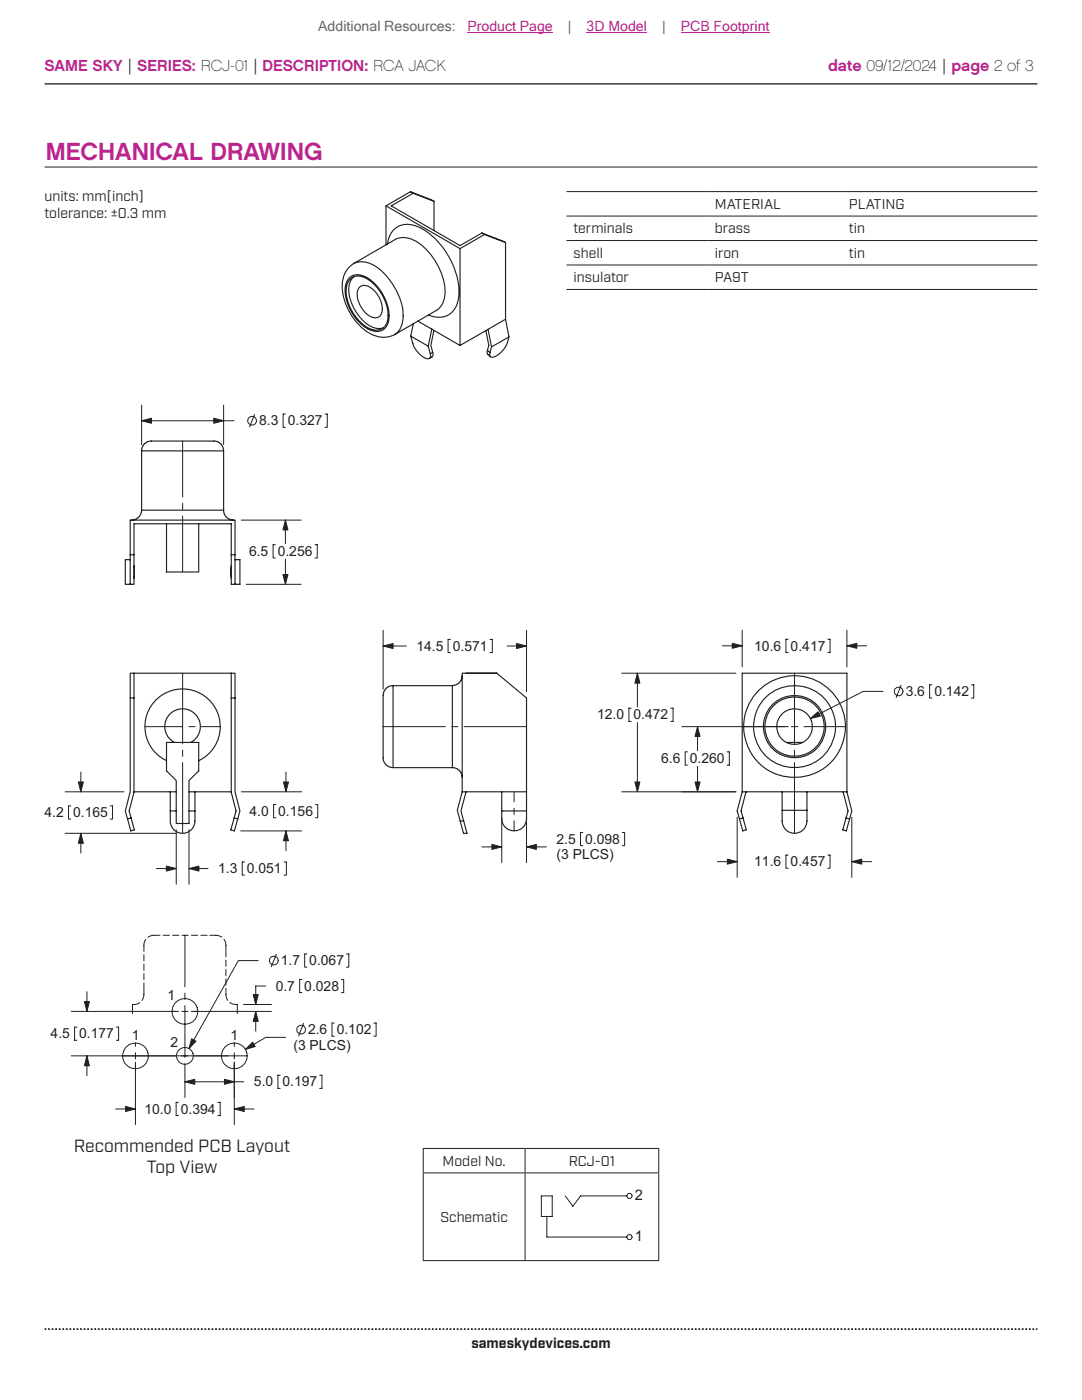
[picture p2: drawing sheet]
<svg xmlns="http://www.w3.org/2000/svg" width="216mm" height="279mm" viewBox="0 0 216 279" stroke-linecap="round" stroke-linejoin="round" font-family="sans-serif">
<path d="M8.9 16.7h198.1" fill="none" stroke="#231f20" stroke-width=".26"/>
<path d="M8.9 265.3h198.1" fill="none" stroke="#231f20" stroke-width=".35" stroke-dasharray=".4 .4 .4 .4 .4 .4" stroke-dashoffset=".7" stroke-linecap="butt"/>
<g fill="none" stroke="#231f20" stroke-width=".2">
<path d="M8.9 33.3h198.1M17.3 197.9v3.9M28.7 196.2a7.4 7.4 0 0 1-.2 3.1l-.2 .4M28.7 190.5v1.3M28.7 192.4v1.2M28.7 194.3v1.2M29.1 187.5a3.1 3.1 0 0 0-.4 2.4M31.9 186.7a3.3 3.3 0 0 0-2.3 .3l-.1 .1M32.6 186.7h1.2M34.4 186.7h1.3M36.3 186.7h1.3M36.9 186.7v10.2"/>
<path d="M36.9 198.2v1.2M38.2 186.7h1.2M40.1 186.7h1.2M41.8 186.7h.1a3.2 3.2 0 0 1 2.3 .3h.1M44.7 187.4v.1a3.2 3.2 0 0 1 .4 2.2v1.3M45.1 197.2a3.3 3.3 0 0 0 .3 2.4h.1M45.1 191.6v1.3M45.1 193.5v1.2M45.1 195.4v1.2M51.5 191.7h-3.9l-9.9 17.6M53 196.8h-2v3.7M55.1 190.5l-1 2.4"/>
<path d="M60.3 195.5h-.5v2.6h.5M61.3 190.4h-.5v2.6h.5M68.1 195.5h.5v2.6h-.5M69.1 190.4h.5v2.6h-.5M14.2 201.8h21.4M14.2 210.7h35.1M15.3 205h-.4v2.6h.4M17.3 210.7v4M23.2 205h.5v2.6h-.5M27 212v12.5M27 208.2v.6M27 210.1v1.2"/>
<path d="M27.9 200.1l-.8 .3-.7 .1v1.8M36.3 201.8h1.2M36.9 215.9h11.7M36.9 212.3v6.7M36.9 200.7v10.3M38.2 201.8h16M45.9 200.1l.4 .2 1.1 .2v1.8M46.7 212v12.5M46.7 208.2v.6M46.7 210.1v1.2M48.6 200.5h5.6M51 201.8v4"/>
<path d="M55.9 214.6h-.4v2.6h.4M57 207h-4l-4 2.4M60.6 204.2l-1 2.5M63.8 214.6h.4v2.6h-.4M66.7 204.2h-.5v2.6h.5M74.6 204.2h.4v2.6h-.4M23.1 221.3h3.9M35.6 220h-.5v2.6h.5M43.5 220h.4v2.6h-.4M46.7 221.3h4"/>
<circle cx="54.6" cy="191.7" r=".87"/>
<circle cx="27" cy="210.7" r="2.57"/>
<circle cx="36.9" cy="201.8" r="2.56"/>
<circle cx="36.9" cy="210.7" r="1.68"/>
<circle cx="46.8" cy="210.7" r="2.57"/>
<circle cx="60.1" cy="205.5" r=".87"/>
</g>
<g fill="none" stroke="#231f20" stroke-width=".23">
<path d="M81.9 38.3l-4.9 2.8 14.8 8.5M81.9 38.3l4.7 1.9-4.2-1.6M81.9 38.3l.5 .3M82.4 38.6l-4.3 2.5 13.7 7.9 4.4-2.5M69.6 53.4a3.4 3.4 0 0 1 4.3-.8 12.6 12.6 0 0 1 6.5 10.9 3.6 3.6 0 0 1-4 3.8 8.5 8.5 0 0 1-6.2-4.3 10.1 10.1 0 0 1-1.7-7.5l.4-1.1zM69.7 55.9a2.9 2.9 0 0 1 4 .1 8.5 8.5 0 0 1 3.6 8.1 2.45 2.45 0 0 1-4 1.3 8.9 8.9 0 0 1-4.1-8.4zM69.9 55.3a3.6 3.6 0 0 1 4.3 .8 8.9 8.9 0 0 1 3.3 8.2 2.44 2.44 0 0 1-3.7 1.5 9.2 9.2 0 0 1-4.8-8.9l.2-.7zM70.5 52.6l8.4-4.8a4.3 4.3 0 0 1 4.6 .7 12.9 12.9 0 0 1 5.3 10.4 3.8 3.8 0 0 1-1.7 3l-8.3 4.9M70.6 55.2a3.6 3.6 0 0 0-.9 3.9 9.2 9.2 0 0 0 4.8 6.3l.9 .2 1.1-.2M71.9 57.2a2.6 2.6 0 0 1 3.1 1.2 4.1 4.1 0 0 1 .9 4.6 1.83 1.83 0 0 1-2.6-.3 5.1 5.1 0 0 1-1.9-4.8zM77 41.1v7.8M77.3 48.7a4.1 4.1 0 0 1 6.2-3.4 15.3 15.3 0 0 1 8 13.7 4.1 4.1 0 0 1-4.9 4.2l-1.1-.3"/>
<path d="M86.6 40.2v5.8M91.8 49.6v19.3M96.2 46.5l4.7 1.9M96.2 46.5l.5 .3M96.7 46.8l-4.9 2.8M96.7 46.8l4.2 1.6M100.9 48.4v15.3M82 67.1l.4 1.5a4.6 4.6 0 0 0 3 3h.3a.83 .83 0 0 0 .2-1M82 67.1l3.5 2M82.5 64.6l-.5 2.5M83.4 64.1l8.4 4.8M86.2 65.7l-.7 3.4 .4 1.5"/>
<path d="M86.3 70.3v.8l-.6 .4M86.6 65.9l-.6 3 .3 1.4-.4 .3M97 66l.5 2.9-.2 1M97.3 69.9v.8l.6 .5M97.3 69.9l.5 .5M97.4 65.7l-5.6 3.2M97.4 65.7l.7 3.5M100.9 63.7l.7 3.5-3.5 2-.3 1.2M100.9 63.7l-3.5 2M101.6 67.2a4.7 4.7 0 0 1-3.5 4.1 .68 .68 0 0 1-.3-.9M28.3 90l.1-.7 .3-.6 .5-.4 .7-.3h13l.8 .3 .4 .4 .4 .6 .1 .7M28.3 90v11.8h16.3"/>
<path d="M28.3 90h16.3M44.6 90v11.8M26 110.7h.7M26 111.7h-1v4.9h1.1M26.7 110.7v5.9h-.7v-12.8h20.9v6.9M26.7 112.9v2.5M26.7 110.7v-6.2h19.4v12.1h1.8v-4.9h-1M28.3 101.8l-.2 .7-.4 .7-.7 .5-.7 .1M33.2 104.5v9.7h6.5v-9.7M44.6 101.8l.1 .7 .5 .7 .7 .5 .7 .1M46.1 112.9v2.5M46.1 110.7h.8"/>
<path d="M46.9 110.7v5.9M26.7 139.3h-.7v18.7l-1 3.8 .4 1.6M26.7 134.4h-.7v4.9M26.7 134.4h19.4M26.7 134.4v23.7l-.9 3.7 .3 1.4M46.1 134.4h.8v4.9M46.1 134.4v23.7l1 3.7-.4 1.4M46.1 139.3h.8M46.9 139.3v18.7l1 3.8-.5 1.6M78.4 136.8l-.7 .1-.6 .4-.5 .7-.2 .8v12.7l.3 .8 .5 .5 .5 .3 .7 .1M78.4 136.8h11.9v16.4M78.4 136.8v16.4"/>
<path d="M92.2 134.9l-.1 .7-.5 .7-.7 .4-.6 .1M93 134.4h6.1M99.1 134.4l6 4.9v24.1a2.48 2.48 0 0 1-2.5 2.4 2.48 2.48 0 0 1-2.5-2.4v-1.6M99.1 134.4h-6.9v23.6M26.7 158h8.5M33.2 148.2h6.5v5.6l-2 2v8.5h-2.5v-8.5l-2-2zM33.2 151.8a7.5 7.5 0 0 1-2.6-11.5 7.5 7.5 0 0 1 11.8 .1 7.5 7.5 0 0 1-2.7 11.4M34 158v3.8M37.7 158h8.4M38 148.1l1.2-.8 .5-.9 .3-1-.2-1.4-.5-1.2-.7-.6-1.1-.6-1.3-.1a3.5 3.5 0 0 0-2.9 1.9l-.4 1.3 .2 1.5 .6 1.1 1.1 .9M38.9 158v5.8a2.46 2.46 0 0 1-2.5 2.5 2.46 2.46 0 0 1-2.4-2.5v-2M78.4 153.2h11.9"/>
<path d="M90.3 153.2l.7 .1 .7 .6 .4 .6 .1 .7M92.2 158l-1 3.7 .6 2.1M92.2 158h7.9M93 158l-1 3.8 .5 2M105.1 158h-5v3.8M148.1 158h8M148.1 158v-23.6h20.9v23.6M148.1 158l-1 3.8 .5 1.6M148.8 158l-.9 3.8 .4 1.4M156.1 158h4.9v5.8a2.47 2.47 0 0 1-2.5 2.5 2.47 2.47 0 0 1-2.4-2.5zM156.9 148.2h3.3M161 158h8"/>
<path d="M168.3 158l.9 3.8-.4 1.4M169 158l1 3.8-.5 1.6M26.1 163.2l.7 2.4-.7 .2-.7-2.4M26.1 163.2l-.7 .2M34 161.8h1.2M37.7 161.8h1.2M46.7 163.2l-.6 2.4 .7 .2 .6-2.4M46.7 163.2l.7 .2M91.8 163.8l.7 2.5h.7l-.7-2.5M91.8 163.8h.7M100.1 161.8h5M148.3 163.2l.6 2.4-.7 .2-.6-2.4"/>
<path d="M148.3 163.2l-.7 .2M156.1 161.7h4.9M168.8 163.2l-.6 2.4 .7 .2 .6-2.4M168.8 163.2l.7 .2"/>
<circle cx="158.5" cy="145" r="3.5"/>
<circle cx="158.5" cy="145" r="6.2"/>
<circle cx="158.5" cy="145" r="8.2"/>
<circle cx="158.5" cy="145" r="5.9"/>
<circle cx="158.6" cy="145" r="10.2"/>
</g>
<path d="M50.4 208l.5 .9-1.9 .5z" fill="#231f20"/>
<path d="M50.4 208l.5 .9-1.9 .5z" fill="none" stroke="#231f20" stroke-width=".2"/>
<path d="M51 201.8l.5 2h-1z" fill="#231f20"/>
<path d="M51 201.8l.5 2h-1z" fill="none" stroke="#231f20" stroke-width=".2"/>
<path d="M36.9 215.9l2-.5v1z" fill="#231f20"/>
<path d="M36.9 215.9l2-.5v1z" fill="none" stroke="#231f20" stroke-width=".2"/>
<path d="M44.8 215.4l1.9 .5-1.9 .5z" fill="#231f20"/>
<path d="M44.8 215.4l1.9 .5-1.9 .5z" fill="none" stroke="#231f20" stroke-width=".2"/>
<path d="M25.1 220.8l1.9 .5-1.9 .5z" fill="#231f20"/>
<path d="M25.1 220.8l1.9 .5-1.9 .5z" fill="none" stroke="#231f20" stroke-width=".2"/>
<path d="M46.7 221.3l2-.5v1z" fill="#231f20"/>
<path d="M46.7 221.3l2-.5v1z" fill="none" stroke="#231f20" stroke-width=".2"/>
<path d="M16.8 199.9h1l-.5 1.9z" fill="#231f20"/>
<path d="M16.8 199.9h1l-.5 1.9z" fill="none" stroke="#231f20" stroke-width=".2"/>
<path d="M17.3 210.7l.5 2h-1z" fill="#231f20"/>
<path d="M17.3 210.7l.5 2h-1z" fill="none" stroke="#231f20" stroke-width=".2"/>
<path d="M50.5 198.5h1l-.5 2z" fill="#231f20"/>
<path d="M50.5 198.5h1l-.5 2z" fill="none" stroke="#231f20" stroke-width=".2"/>
<path d="M38.2 207.3l.9 .5-1.4 1.5z" fill="#231f20"/>
<g fill="none" stroke="#231f20" stroke-width=".2">
<path d="M36.4 134.4v14M158.5 134.4v14M13 158h11.7M16.1 154.1v3.9M28.9 145h7.5M36.4 149.7v1.2M36.4 152.2v14.1M37.7 145h1.2M40.2 145h3.8M148.4 145h8.3M157.9 145h1.3M158.5 149.7v1.2"/>
<path d="M158.5 152.2v14.1M160.4 145h8.3M13 166.3h22.2M14.1 160.8h-.4v2.7h.4M16.1 166.3v4M22 160.8h.5v2.7h-.5M38.2 207.3l.9 .5-1.4 1.5z"/>
</g>
<path d="M16.1 166.3l.5 2h-1z" fill="#231f20"/>
<path d="M16.1 166.3l.5 2h-1z" fill="none" stroke="#231f20" stroke-width=".2"/>
<path d="M15.6 156.1h1l-.5 1.9z" fill="#231f20"/>
<g fill="none" stroke="#231f20" stroke-width=".2">
<path d="M36.4 88v11.2M36.4 100.5v1.2M36.4 103v11.2M124.1 134.4h22.7M127.2 134.4v6.7M144.2 128.9h3.9M148.1 125.8v7.3M157.3 127.6h-.5v2.6h.5M165.2 127.6h.4v2.6h-.4M169 128.9h3.9M169 125.8v7.3M176.2 138h-4l-10.5 5.4"/>
<path d="M179.8 136.8l-1 2.4M186 136.7h-.5v2.6h.5M193.8 136.7h.5v2.6h-.5M15.6 156.1h1l-.5 1.9zM76.4 145h12.5M90.1 145h1.3M92.6 145h12.5M102.6 158v2M124.1 158h22.7M126 141.3h-.5v2.7h.5M127.2 144.2v13.8M133.8 141.3h.5v2.7h-.5"/>
<path d="M136.1 145h21.2M137.2 150h-.5v2.7h.5M139.2 145v4.8M139.2 152.9v5.1M145.1 150h.4v2.7h-.4M102.6 161.3v1.3M102.6 163.8v2M143.2 172h3.9M147.1 163.1v12M157.3 170.6h-.5v2.7h.5M165.2 170.6h.4v2.7h-.4M170 163.1v12"/>
<path d="M170 172h3.9"/>
<circle cx="179.3" cy="138" r=".87"/>
</g>
<path d="M170 172l2-.5v1z" fill="#231f20"/>
<path d="M170 172l2-.5v1z" fill="none" stroke="#231f20" stroke-width=".2"/>
<path d="M138.7 156.1h1l-.5 1.9z" fill="#231f20"/>
<path d="M138.7 156.1h1l-.5 1.9z" fill="none" stroke="#231f20" stroke-width=".2"/>
<path d="M146.1 128.4l2 .5-2 .5z" fill="#231f20"/>
<path d="M146.1 128.4l2 .5-2 .5z" fill="none" stroke="#231f20" stroke-width=".2"/>
<path d="M169 128.9l2-.5v1z" fill="#231f20"/>
<path d="M169 128.9l2-.5v1z" fill="none" stroke="#231f20" stroke-width=".2"/>
<path d="M127.2 134.4l.5 1.9h-1z" fill="#231f20"/>
<path d="M127.2 134.4l.5 1.9h-1z" fill="none" stroke="#231f20" stroke-width=".2"/>
<path d="M126.7 156.1h1l-.5 1.9z" fill="#231f20"/>
<path d="M126.7 156.1h1l-.5 1.9z" fill="none" stroke="#231f20" stroke-width=".2"/>
<path d="M139.2 145l.5 2h-1z" fill="#231f20"/>
<path d="M139.2 145l.5 2h-1z" fill="none" stroke="#231f20" stroke-width=".2"/>
<path d="M145.1 171.5l2 .5-2 .5z" fill="#231f20"/>
<path d="M145.1 171.5l2 .5-2 .5z" fill="none" stroke="#231f20" stroke-width=".2"/>
<path d="M161.7 143.4l1.5-1.3 .5 .8z" fill="#231f20"/>
<g fill="none" stroke="#231f20" stroke-width=".2">
<path d="M48.1 158h12.1M57.1 154.1v3.9M161.7 143.4l1.5-1.3 .5 .8zM31.2 173.3h4M35.2 165.6v10.9M37.7 165.6v10.9M37.7 173.3h3.8M48 165.8h12.2M48.8 172h-.5v2.7h.5M55.1 160.6h-.5v2.6h.5M56.7 172h.4v2.7h-.4M57.1 165.8v4"/>
<path d="M62.9 160.6h.5v2.6h-.5"/>
</g>
<path d="M37.7 173.3l2-.5v1z" fill="#231f20"/>
<path d="M37.7 173.3l2-.5v1z" fill="none" stroke="#231f20" stroke-width=".2"/>
<path d="M33.2 172.8l2 .5-2 .5z" fill="#231f20"/>
<path d="M33.2 172.8l2 .5-2 .5z" fill="none" stroke="#231f20" stroke-width=".2"/>
<path d="M56.6 156.1h1l-.5 1.9z" fill="#231f20"/>
<path d="M56.6 156.1h1l-.5 1.9z" fill="none" stroke="#231f20" stroke-width=".2"/>
<path d="M57.1 165.8l.5 2h-1z" fill="#231f20"/>
<g fill="none" stroke="#231f20" stroke-width=".2">
<path d="M28.3 84h18.4M28.3 80.8v7.9M44.6 80.8v7.9M50.8 82.7l-1 2.5M57 82.6h-.5v2.7h.5M64.8 82.6h.5v2.7h-.5M48.1 103.8h12M49.1 116.6h11M55 108.7h-.5v2.7h.5M57 103.8v4.7M57 111.6v5M62.8 108.7h.5v2.7h-.5"/>
<path d="M57.1 165.8l.5 2h-1z"/>
<circle cx="50.3" cy="84" r=".87"/>
</g>
<path d="M28.3 84l1.9-.5v1z" fill="#231f20"/>
<path d="M28.3 84l1.9-.5v1z" fill="none" stroke="#231f20" stroke-width=".2"/>
<path d="M42.7 83.5l1.9 .5-1.9 .5z" fill="#231f20"/>
<path d="M42.7 83.5l1.9 .5-1.9 .5z" fill="none" stroke="#231f20" stroke-width=".2"/>
<path d="M57 103.8l.5 2h-1z" fill="#231f20"/>
<path d="M57 103.8l.5 2h-1z" fill="none" stroke="#231f20" stroke-width=".2"/>
<path d="M56.5 114.7h1l-.5 1.9z" fill="#231f20"/>
<g fill="none" stroke="#231f20" stroke-width=".2">
<path d="M56.5 114.7h1l-.5 1.9zM76.4 125.8v11.7M76.4 128.9h4.7M89.9 127.6h-.5v2.6h.5M97.8 127.6h.4v2.6h-.4M101.2 128.9h3.9M105.1 125.8v12.2M96.2 169h3.9M100.1 163.1v9.1M105.1 169h3.9M105.1 163.1v9.1M116.3 166.1h-.5v2.7h.5"/>
<path d="M124.2 166.1h.4v2.7h-.4"/>
</g>
<path d="M98.2 168.5l1.9 .5-1.9 .5z" fill="#231f20"/>
<path d="M98.2 168.5l1.9 .5-1.9 .5z" fill="none" stroke="#231f20" stroke-width=".2"/>
<path d="M105.1 169l1.9-.5v1z" fill="#231f20"/>
<path d="M105.1 169l1.9-.5v1z" fill="none" stroke="#231f20" stroke-width=".2"/>
<path d="M76.4 128.9l2-.5v1z" fill="#231f20"/>
<path d="M76.4 128.9l2-.5v1z" fill="none" stroke="#231f20" stroke-width=".2"/>
<path d="M103.1 128.4l2 .5-2 .5z" fill="#231f20"/>
<g fill="none" stroke="#231f20" stroke-width=".2">
<path d="M113 38.2h94M113 43.1h94M113 48h94M113 52.9h94M113 57.8h94M103.1 128.4l2 .5-2 .5zM84.4 234.1h47.1M84.4 229.2h47.1M84.5 229.3v4.7M84.5 234.2v17.3M104.8 229.3v4.7M104.8 234.2v17.3"/>
<path d="M108 238.7h2.2v4.1h-2.2zM112.8 238.7l1.5 2 1.6-2h9.2M131.4 229.3v4.7M131.4 234.2v17.3M84.4 251.6h47.1M109.1 242.8v4.1h16"/>
<circle cx="125.6" cy="238.7" r=".52"/>
<circle cx="125.6" cy="246.9" r=".52"/>
</g>
<path d="M93.3 6.5h17M117.1 6.5h12M135.8 6.5h17.8" fill="none" stroke="#bd238f" stroke-width=".2"/>
<text font-size="4.9" fill="#bd238f" x="9.1" y="31.9">MECHANICAL DRAWING</text>
<g font-size="3.5" fill="#231f20">
<text x="14.8" y="229.9">Recommended PCB Layout</text>
<text x="29.3" y="234.2">Top View</text>
</g>
<g font-size="3.2" fill="#bd238f">
<text x="8.9" y="14.3">SAME SKY | SERIES: RCJ-01 | DESCRIPTION: RCA JACK</text>
<text x="165.2" y="14.3">date 09/12/2024 | page 2 of 3</text>
</g>
<g font-size="2.9" fill="#231f20">
<text x="126.7" y="239.5">2</text>
<text x="126.7" y="247.7">1</text>
</g>
<g font-size="2.8" fill="#63676b">
<text x="63.5" y="6.1">Additional Resources:</text>
<text x="113.3" y="6.1">|</text>
<text x="132.1" y="6.1">|</text>
</g>
<g font-size="2.8" fill="#bd238f">
<text x="93.3" y="6.1">Product Page</text>
<text x="117.1" y="6.1">3D Model</text>
<text x="135.8" y="6.1">PCB Footprint</text>
</g>
<g font-size="2.8" fill="#231f20">
<text x="8.9" y="40.2">units: mm[inch]</text>
<text x="142.6" y="41.7">MATERIAL</text>
<text x="169.4" y="41.7">PLATING</text>
<text x="8.9" y="43.6">tolerance: ±0.3 mm</text>
<text x="114.4" y="46.6">terminals</text>
<text x="142.6" y="46.6">brass</text>
<text x="169.4" y="46.6">tin</text>
<text x="114.4" y="51.5">shell</text>
<text x="142.6" y="51.5">iron</text>
<text x="169.4" y="51.5">tin</text>
<text x="114.4" y="56.4">insulator</text>
<text x="142.6" y="56.4">PA9T</text>
<text x="51.7" y="84.9">8.3</text>
<text x="57.4" y="84.9">0.327</text>
<text x="49.7" y="111">6.5</text>
<text x="55.4" y="111">0.256</text>
<text x="83.1" y="129.9">14.5</text>
<text x="90.4" y="129.9">0.571</text>
<text x="150.5" y="129.8">10.6</text>
<text x="157.8" y="129.8">0.417</text>
<text x="119.1" y="143.6">12.0</text>
<text x="126.4" y="143.6">0.472</text>
<text x="180.7" y="138.9">3.6</text>
<text x="186.4" y="138.9">0.142</text>
<text x="131.9" y="152.3">6.6</text>
<text x="137.6" y="152.3">0.260</text>
<text x="8.9" y="163.1">4.2 0.165</text>
<text x="49.8" y="162.8">4.0 0.156</text>
<text x="111.1" y="171.5">(3 PLCS)</text>
<text x="111.1" y="168.4">2.5</text>
<text x="116.8" y="168.4">0.098</text>
<text x="150.5" y="172.9">11.6</text>
<text x="157.8" y="172.9">0.457</text>
<text x="43.5" y="174.3">1.3 0.051</text>
<text x="55" y="197.7">0.7</text>
<text x="56" y="192.6">1.7 0.067</text>
<text x="60.7" y="197.7">0.028</text>
<text x="33.4" y="199.5">1</text>
<text x="10.1" y="207.2">4.5</text>
<text x="15.8" y="207.2">0.177</text>
<text x="26.3" y="207.5">1</text>
<text x="34" y="209">2</text>
<text x="46" y="207.5">1</text>
<text x="58.5" y="209.5">(3 PLCS)</text>
<text x="61.5" y="206.4">2.6</text>
<text x="67.2" y="206.4">0.102</text>
<text x="50.7" y="216.8">5.0</text>
<text x="56.4" y="216.8">0.197</text>
<text x="28.8" y="222.2">10.0</text>
<text x="36.1" y="222.2">0.394</text>
<text x="88.3" y="232.7">Model No.</text>
<text x="113.5" y="232.7">RCJ-01</text>
<text x="87.9" y="243.9">Schematic</text>
<text x="94.1" y="269">sameskydevices.com</text>
</g>
</svg>
